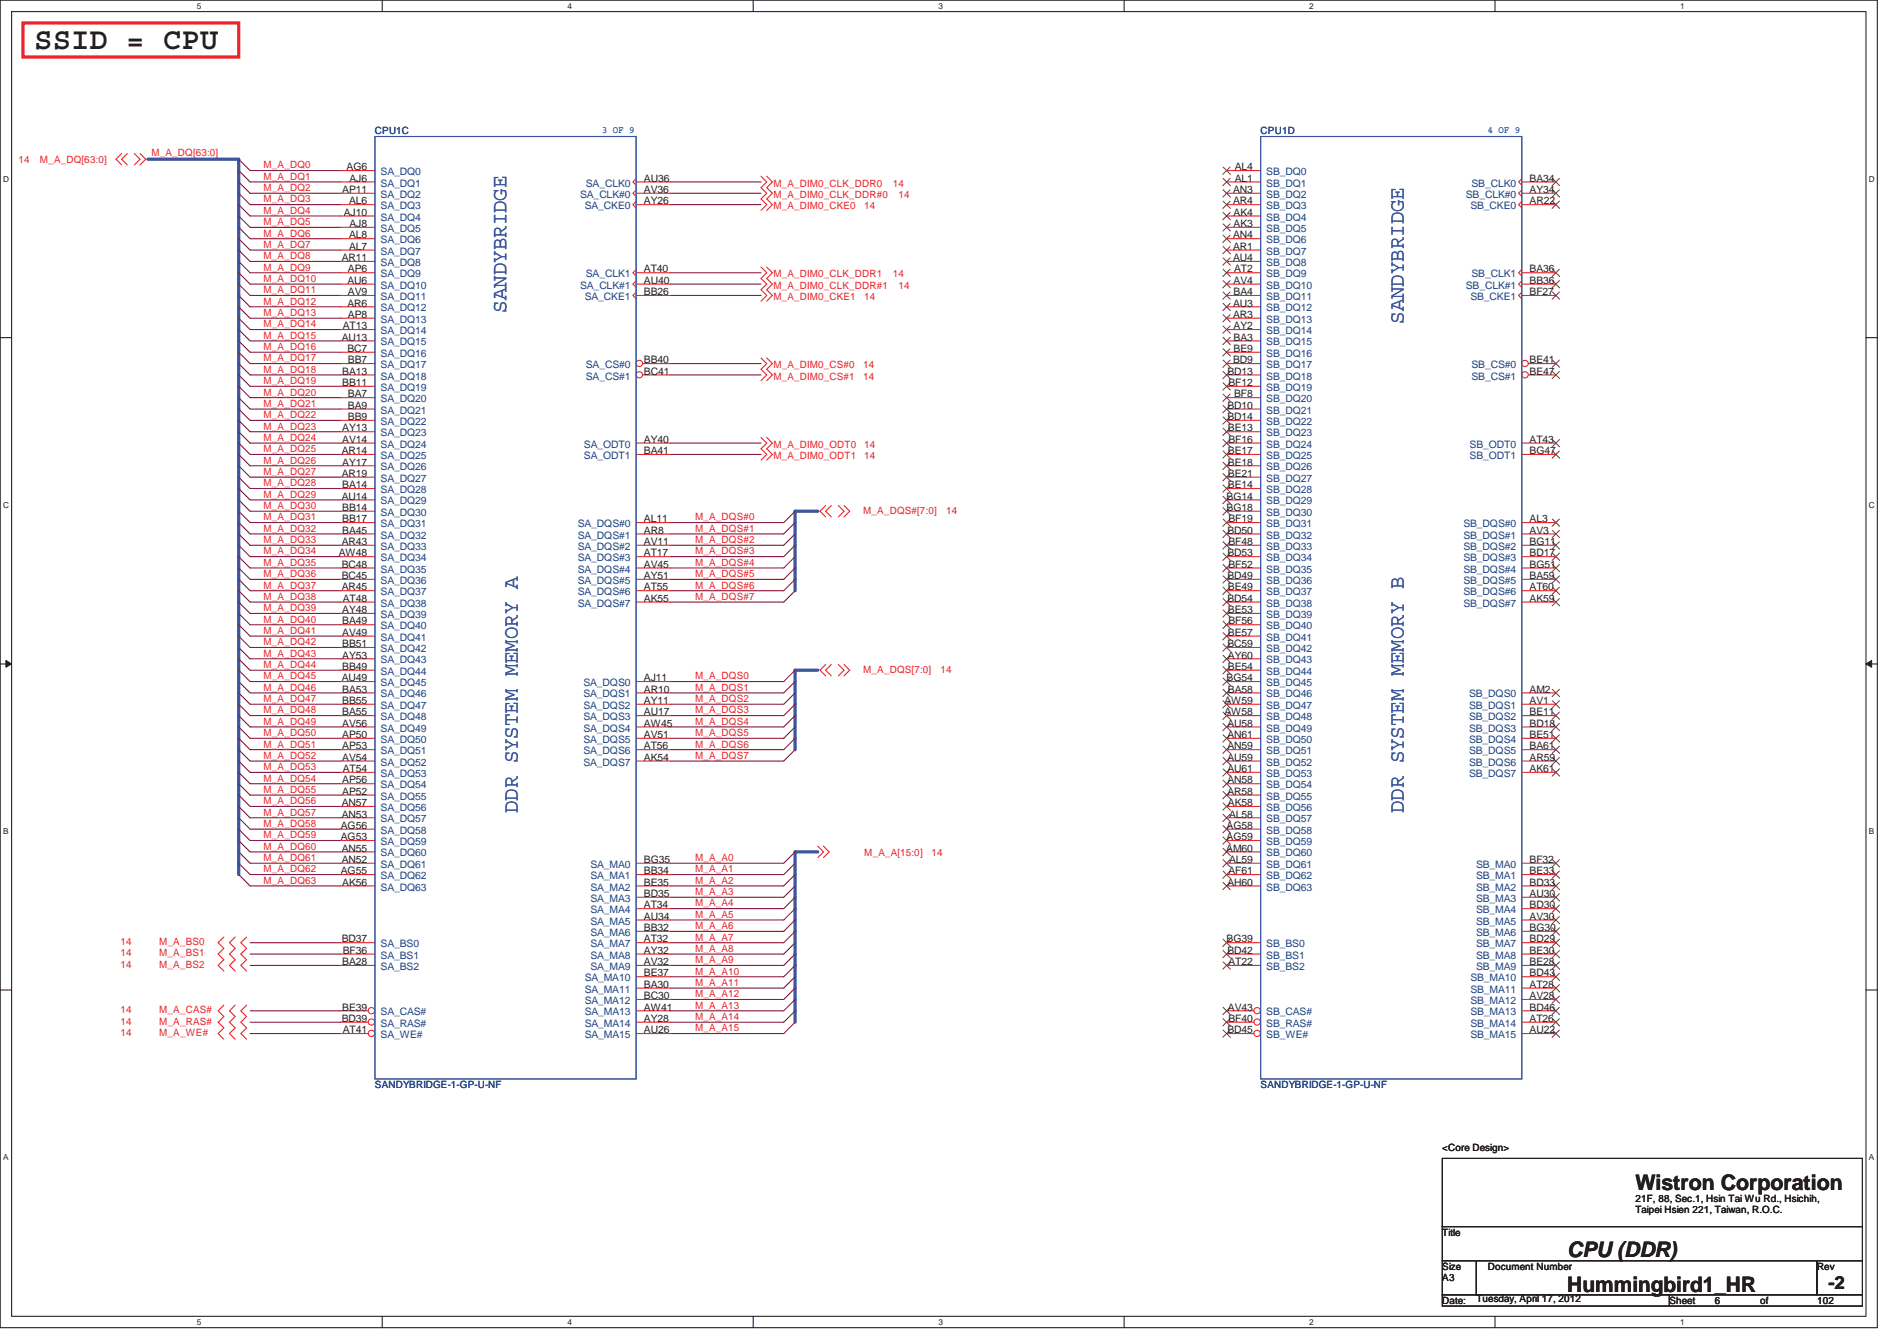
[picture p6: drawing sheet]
<svg xmlns="http://www.w3.org/2000/svg" width="297mm" height="210mm" viewBox="0 0 297 210" stroke-linecap="round" stroke-linejoin="round" font-family="sans-serif">
<path d="M0 0h294v207.9h-294zM1.8 1.8h290.4v204.3h-290.4z" fill="none" stroke="#231f20" stroke-width=".17"/>
<g fill="#fff">
<path d="M30.8 .2h.7v1.4h-.7z"/>
<path d="M30.8 206.3h.7v1.4h-.7z"/>
</g>
<path d="M59.9 0v1.8M59.9 206.1v1.8" fill="none" stroke="#231f20" stroke-width=".17"/>
<g fill="#fff">
<path d="M88.9 .2h.6v1.4h-.6z"/>
<path d="M88.9 206.3h.6v1.4h-.6z"/>
</g>
<path d="M117.9 0v1.8M117.9 206.1v1.8" fill="none" stroke="#231f20" stroke-width=".17"/>
<g fill="#fff">
<path d="M146.9 .2h.7v1.4h-.7z"/>
<path d="M146.9 206.3h.7v1.4h-.7z"/>
</g>
<path d="M176 0v1.8M176 206.1v1.8" fill="none" stroke="#231f20" stroke-width=".17"/>
<g fill="#fff">
<path d="M205 .2h.7v1.4h-.7z"/>
<path d="M205 206.3h.7v1.4h-.7z"/>
</g>
<path d="M234.1 0v1.8M234.1 206.1v1.8" fill="none" stroke="#231f20" stroke-width=".17"/>
<g fill="#fff">
<path d="M263.1 .2h.7v1.4h-.7z"/>
<path d="M263.1 206.3h.7v1.4h-.7z"/>
<path d="M.5 27.3h.9v1.4h-.9z"/>
<path d="M292.6 27.3h.9v1.4h-.9z"/>
<path d="M.5 78.4h.9v1.4h-.9z"/>
<path d="M292.6 78.4h.9v1.4h-.9z"/>
</g>
<path d="M0 52.9h1.8M292.2 52.9h1.8" fill="none" stroke="#231f20" stroke-width=".17"/>
<g fill="#fff">
<path d="M.5 129.5h.8v1.4h-.8z"/>
<path d="M292.6 129.5h.9v1.4h-.9z"/>
</g>
<path d="M0 104h1.8M292.2 104h1.8" fill="none" stroke="#231f20" stroke-width=".17"/>
<path d="M.9 103.4l.9 .6-.9 .5z" fill="#231f20"/>
<path d="M.9 103.4l.9 .6-.9 .5z" fill="none" stroke="#231f20" stroke-width=".16"/>
<path d="M292.2 104l.9-.6v1.1z" fill="#231f20"/>
<path d="M292.2 104l.9-.6v1.1z" fill="none" stroke="#231f20" stroke-width=".16"/>
<g fill="#fff">
<path d="M.5 180.5h.8v1.4h-.8z"/>
<path d="M292.6 180.5h.9v1.4h-.9z"/>
</g>
<path d="M0 155h1.8M292.2 155h1.8M225.8 181.4h65.8v10.7h-65.8zM225.8 192.1h65.8v5.3h-65.8zM225.8 197.4h5.4v5.3h-5.4zM231.2 197.4h53.3v5.3h-53.3zM284.5 197.4h7.1v5.3h-7.1zM225.8 202.7h35.6v1.8h-35.6zM261.4 202.7h30.2v1.8h-30.2z" fill="none" stroke="#231f20" stroke-width=".17"/>
<g fill="none" stroke="#7f1442" stroke-width=".17">
<path d="M37.4 24.9l1.8 1.8h14.2M37.4 26.7l1.8 1.8h14.2M37.4 28.5l1.8 1.8h14.2M37.4 30.3l1.8 1.7h14.2M37.4 37.4l1.8 1.8h14.2M37.4 33.8l1.8 1.8h14.2M37.4 32l1.8 1.8h14.2M37.4 35.6l1.8 1.8h14.2M37.4 39.2l1.8 1.7h14.2M104.9 28.5h14.3M104.9 30.3h14.3M104.9 32h14.3"/>
<path d="M37.4 46.3l1.8 1.7h14.2M37.4 42.7l1.8 1.8h14.2M37.4 48l1.8 1.8h14.2M37.4 40.9l1.8 1.8h14.2M37.4 44.5l1.8 1.8h14.2M37.4 51.6l1.8 1.8h14.2M37.4 49.8l1.8 1.8h14.2M37.4 58.7l1.8 1.8h14.2M37.4 56.9l1.8 1.8h14.2M37.4 53.4l1.8 1.8h14.2M37.4 55.2l1.8 1.7h14.2M104.9 42.7h14.3"/>
<path d="M104.9 44.5h14.3M104.9 46.3h14.3M104.9 56.9h14.3M104.9 58.7h14.3M37.4 72.9l1.8 1.8h14.2M37.4 69.4l1.8 1.8h14.2M37.4 60.5l1.8 1.8h14.2M37.4 78.3l1.8 1.7h14.2M37.4 74.7l1.8 1.8h14.2M37.4 71.2l1.8 1.7h14.2M37.4 76.5l1.8 1.8h14.2M37.4 64l1.8 1.8h14.2"/>
<path d="M37.4 65.8l1.8 1.8h14.2M37.4 67.6l1.8 1.8h14.2M37.4 62.3l1.8 1.7h14.2M104.9 69.4h14.3M104.9 71.2h14.3M37.4 88.9l1.8 1.8h14.2M37.4 96.1l1.8 1.7h14.2M37.4 94.3l1.8 1.8h14.2M37.4 90.7l1.8 1.8h14.2M37.4 87.2l1.8 1.7h14.2M37.4 85.4l1.8 1.8h14.2M37.4 80l1.8 1.8h14.2"/>
<path d="M37.4 99.6l1.8 1.8h14.2M37.4 92.5l1.8 1.8h14.2M37.4 81.8l1.8 1.8h14.2M37.4 83.6l1.8 1.8h14.2M37.4 97.8l1.8 1.8h14.2M124.5 87.2l-1.8 1.7h-17.8M124.5 88.9l-1.8 1.8h-17.8M124.5 90.7l-1.8 1.8h-17.8M124.5 92.5l-1.8 1.8h-17.8M124.5 85.4l-1.8 1.8h-17.8M124.5 83.6l-1.8 1.8h-17.8M124.5 81.8l-1.8 1.8h-17.8"/>
<path d="M124.5 80l-1.8 1.8h-17.8M37.4 103.2l1.8 1.7h14.2M37.4 108.5l1.8 1.8h14.2M37.4 119.2l1.8 1.7h14.2M37.4 115.6l1.8 1.8h14.2M37.4 110.3l1.8 1.8h14.2M37.4 112.1l1.8 1.7h14.2M37.4 113.8l1.8 1.8h14.2M37.4 117.4l1.8 1.8h14.2M37.4 106.7l1.8 1.8h14.2M37.4 104.9l1.8 1.8h14.2M37.4 101.4l1.8 1.8h14.2"/>
<path d="M124.5 112.1l-1.8 1.7h-17.8M124.5 110.3l-1.8 1.8h-17.8M124.5 113.8l-1.8 1.8h-17.8M124.5 115.6l-1.8 1.8h-17.8M124.5 117.4l-1.8 1.8h-17.8M124.5 108.5l-1.8 1.8h-17.8M124.5 106.7l-1.8 1.8h-17.8M124.5 104.9l-1.8 1.8h-17.8M37.4 129.8l1.8 1.8h14.2M37.4 120.9l1.8 1.8h14.2M37.4 136.9l1.8 1.8h14.2M37.4 131.6l1.8 1.8h14.2"/>
<path d="M37.4 133.4l1.8 1.8h14.2M37.4 128.1l1.8 1.7h14.2M37.4 126.3l1.8 1.8h14.2M37.4 122.7l1.8 1.8h14.2M37.4 135.2l1.8 1.7h14.2M37.4 124.5l1.8 1.8h14.2M124.5 133.4l-1.8 1.8h-17.8M124.5 135.2l-1.8 1.7h-17.8M124.5 136.9l-1.8 1.8h-17.8M124.5 138.7l-1.8 1.8h-17.8M39.2 149.4h14.2M39.2 151.2h14.2"/>
<path d="M39.2 147.6h14.2M39.2 158.3h14.2M124.5 145.8l-1.8 1.8h-17.8M124.5 154.7l-1.8 1.8h-17.8M124.5 158.3l-1.8 1.8h-17.8M124.5 156.5l-1.8 1.8h-17.8M124.5 149.4l-1.8 1.8h-17.8M124.5 151.2l-1.8 1.7h-17.8M124.5 144.1l-1.8 1.7h-17.8M124.5 147.6l-1.8 1.8h-17.8M124.5 140.5l-1.8 1.8h-17.8M124.5 142.3l-1.8 1.8h-17.8"/>
<path d="M124.5 152.9l-1.8 1.8h-17.8M39.2 160.1h14.2M39.2 161.8h14.2M124.5 160.1l-1.8 1.7h-17.8"/>
</g>
<path d="M23.2 24.9h14.2v112M128.1 80h-3.6v12.5M128.1 104.9h-3.6v12.5M128.1 133.4h-3.6v26.7" fill="none" stroke="#3953a4" stroke-width=".51"/>
<g fill="none" stroke="#ed2024" stroke-width=".17">
<path d="M19 24l-.8 .9 .8 .9M19.9 24l-.9 .9 .9 .9M21 24l.9 .9-.9 .9M21.9 24l.9 .9-.9 .9M99.6 28l-.5 .5 .5 .5M99.6 29.8l-.5 .5 .5 .5M99.6 31.5l-.5 .5 .5 .6M99.6 28.5h5.3M99.6 30.3h5.3M99.6 32h5.3M119.2 27.6l.9 .9-.9 .9 .9 .9-.9 .9 .9 .8-.9 .9M120.1 27.6l.8 .9-.8 .9 .8 .9-.8 .9 .8 .8-.8 .9"/>
<path d="M99.6 42.2l-.5 .5 .5 .5M99.6 44l-.5 .5 .5 .5M99.6 45.8l-.5 .5 .5 .5M99.6 42.7h5.3M99.6 44.5h5.3M99.6 46.3h5.3M119.2 41.8l.9 .9-.9 .9 .9 .9-.9 .9 .9 .9-.9 .9M119.2 56l.9 .9-.9 .9 .9 .9-.9 .9M120.1 41.8l.8 .9-.8 .9 .8 .9-.8 .9 .8 .9-.8 .9M120.1 56l.8 .9-.8 .9 .8 .9-.8 .9M119.2 68.5l.9 .9-.9 .9 .9 .9-.9 .8M120.1 68.5l.8 .9-.8 .9 .8 .9-.8 .8"/>
<path d="M129.3 79.2l-.9 .8 .9 .9M130.2 79.2l-.9 .8 .9 .9M131.3 79.2l.9 .8-.9 .9M132.2 79.2l.9 .8-.9 .9M129.3 104.1l-.9 .8 .9 .9M130.2 104.1l-.9 .8 .9 .9M131.3 104.1l.9 .8-.9 .9M132.2 104.1l.9 .8-.9 .9M128.1 132.5l.8 .9-.8 .9M128.9 132.5l.9 .9-.9 .9M35 146.7l-.8 .9 .8 .9-.8 .9 .8 .9-.8 .9 .8 .9M35 157.4l-.8 .9 .8 .9-.8 .9 .8 .8-.8 .9 .8 .9"/>
<path d="M36.8 146.7l-.9 .9 .9 .9-.9 .9 .9 .9-.9 .9 .9 .9M36.8 157.4l-.9 .9 .9 .9-.9 .9 .9 .8-.9 .9 .9 .9M38.6 146.7l-.9 .9 .9 .9-.9 .9 .9 .9-.9 .9 .9 .9M38.6 157.4l-.9 .9 .9 .9-.9 .9 .9 .8-.9 .9 .9 .9"/>
</g>
<path d="M3.6 3.6h33.8v5.3h-33.8z" fill="none" stroke="#ed2024" stroke-width=".51"/>
<circle cx="100.1" cy="56.9" r=".5" fill="#fff"/>
<g fill="none" stroke="#ed2024" stroke-width=".17">
<path d="M100.7 56.9h4.2"/>
<circle cx="100.1" cy="56.9" r=".5"/>
</g>
<circle cx="100.1" cy="58.7" r=".5" fill="#fff"/>
<g fill="none" stroke="#ed2024" stroke-width=".17">
<path d="M53.4 26.7h5.3M53.4 28.5h5.3M53.4 30.3h5.3M53.4 32h5.3M53.4 33.8h5.3M53.4 35.6h5.3M53.4 37.4h5.3M53.4 39.2h5.3M53.4 58.7h5.3M53.4 40.9h5.3M53.4 42.7h5.3M53.4 44.5h5.3"/>
<path d="M53.4 46.3h5.3M53.4 48h5.3M53.4 49.8h5.3M53.4 51.6h5.3M53.4 53.4h5.3M53.4 55.2h5.3M53.4 56.9h5.3M100.7 58.7h4.2M53.4 69.4h5.3M53.4 71.2h5.3M53.4 60.5h5.3M53.4 62.3h5.3"/>
<path d="M53.4 64h5.3M53.4 65.8h5.3M53.4 67.6h5.3M53.4 72.9h5.3M53.4 74.7h5.3M53.4 76.5h5.3M53.4 78.3h5.3M99.6 69.4h5.3M99.6 71.2h5.3M53.4 81.8h5.3M53.4 83.6h5.3M53.4 85.4h5.3"/>
<path d="M53.4 88.9h5.3M53.4 90.7h5.3M53.4 92.5h5.3M53.4 94.3h5.3M53.4 80h5.3M53.4 87.2h5.3M53.4 96.1h5.3M53.4 97.8h5.3M53.4 99.6h5.3M99.6 81.8h5.3M99.6 83.6h5.3M99.6 85.4h5.3"/>
<path d="M99.6 88.9h5.3M99.6 90.7h5.3M99.6 92.5h5.3M99.6 94.3h5.3M53.4 106.7h5.3M53.4 108.5h5.3M53.4 110.3h5.3M53.4 112.1h5.3M53.4 113.8h5.3M53.4 115.6h5.3M53.4 117.4h5.3M53.4 119.2h5.3"/>
<path d="M53.4 101.4h5.3M53.4 103.2h5.3M53.4 104.9h5.3M99.6 106.7h5.3M99.6 108.5h5.3M99.6 110.3h5.3M99.6 112.1h5.3M99.6 113.8h5.3M99.6 115.6h5.3M99.6 117.4h5.3M99.6 119.2h5.3M53.4 135.2h5.3"/>
<path d="M53.4 136.9h5.3M53.4 138.7h5.3M53.4 120.9h5.3M53.4 122.7h5.3M53.4 124.5h5.3M53.4 126.3h5.3M53.4 128.1h5.3M53.4 129.8h5.3M53.4 131.6h5.3M53.4 133.4h5.3M99.6 135.2h5.3M99.6 136.9h5.3"/>
<path d="M99.6 138.7h5.3M99.6 140.5h5.3M99.6 142.3h5.3M99.6 144.1h5.3M99.6 145.8h5.3M99.6 147.6h5.3M99.6 149.4h5.3M99.6 151.2h5.3M99.6 152.9h5.3M99.6 154.7h5.3M99.6 156.5h5.3M99.6 158.3h5.3"/>
<path d="M99.6 160.1h5.3M99.6 161.8h5.3"/>
<circle cx="100.1" cy="58.7" r=".5"/>
</g>
<circle cx="58.2" cy="158.3" r=".5" fill="#fff"/>
<g fill="none" stroke="#ed2024" stroke-width=".17">
<path d="M53.4 158.3h4.3"/>
<circle cx="58.2" cy="158.3" r=".5"/>
</g>
<circle cx="58.2" cy="160" r=".5" fill="#fff"/>
<g fill="none" stroke="#ed2024" stroke-width=".17">
<path d="M53.4 160.1h4.3"/>
<circle cx="58.2" cy="160" r=".5"/>
</g>
<circle cx="58.2" cy="161.8" r=".5" fill="#fff"/>
<g fill="none" stroke="#ed2024" stroke-width=".17">
<path d="M192.1 28.5h5.3M192.1 30.3h5.3M192.1 32h5.3M192.1 26.7h5.3M192.1 33.8h5.3M192.1 35.6h5.3M192.1 37.4h5.3M192.1 39.2h5.3M238.3 28l-.5 .5 .5 .5M238.3 29.8l-.5 .5 .5 .5M238.3 31.5l-.5 .5 .5 .6M238.3 28.5h5.3"/>
<path d="M238.3 30.3h5.3M238.3 32h5.3M192.1 42.7h5.3M192.1 44.5h5.3M192.1 46.3h5.3M192.1 40.9h5.3M192.1 48h5.3M192.1 49.8h5.3M192.1 51.6h5.3M192.1 53.4h5.3M192.1 55.2h5.3M192.1 56.9h5.3"/>
<path d="M192.1 58.7h5.3M238.3 42.2l-.5 .5 .5 .5M238.3 44l-.5 .5 .5 .5M238.3 45.8l-.5 .5 .5 .5M238.3 42.7h5.3M238.3 44.5h5.3M238.3 46.3h5.3M192.1 69.4h5.3M192.1 71.2h5.3M192.1 60.5h5.3M192.1 62.3h5.3M192.1 64h5.3"/>
<path d="M192.1 65.8h5.3M192.1 67.6h5.3M192.1 72.9h5.3M192.1 74.7h5.3M192.1 76.5h5.3M192.1 78.3h5.3M238.3 69.4h5.3M238.3 71.2h5.3M99.6 87.2h5.3M192.1 87.2h5.3M192.1 88.9h5.3M192.1 90.7h5.3"/>
<path d="M192.1 92.5h5.3M192.1 94.3h5.3M192.1 81.8h5.3M192.1 83.6h5.3M192.1 85.4h5.3M192.1 80h5.3M192.1 96.1h5.3M192.1 97.8h5.3M192.1 99.6h5.3M238.3 87.2h5.3M238.3 88.9h5.3M238.3 90.7h5.3"/>
<path d="M238.3 92.5h5.3M238.3 94.3h5.3M238.3 81.8h5.3M238.3 83.6h5.3M238.3 85.4h5.3M192.1 115.6h5.3M192.1 117.4h5.3M192.1 119.2h5.3M192.1 108.5h5.3M192.1 110.3h5.3M192.1 112.1h5.3M192.1 113.8h5.3"/>
<path d="M192.1 101.4h5.3M192.1 103.2h5.3M192.1 104.9h5.3M192.1 106.7h5.3M238.3 115.6h5.3M238.3 117.4h5.3M238.3 119.2h5.3M238.3 108.5h5.3M238.3 110.3h5.3M238.3 112.1h5.3M238.3 113.8h5.3M192.1 120.9h5.3"/>
<path d="M192.1 135.2h5.3M192.1 136.9h5.3M192.1 138.7h5.3M192.1 122.7h5.3M192.1 124.5h5.3M192.1 126.3h5.3M192.1 128.1h5.3M192.1 129.8h5.3M192.1 131.6h5.3M192.1 133.4h5.3M238.3 120.9h5.3M238.3 135.2h5.3"/>
<path d="M238.3 136.9h5.3M238.3 138.7h5.3M53.4 147.6h5.3M53.4 149.4h5.3M53.4 151.2h5.3M238.3 147.6h5.3M238.3 149.4h5.3M238.3 151.2h5.3M238.3 140.5h5.3M238.3 142.3h5.3M238.3 144.1h5.3M238.3 145.8h5.3"/>
<path d="M238.3 152.9h5.3M238.3 154.7h5.3M238.3 156.5h5.3M238.3 158.3h5.3M53.4 161.8h4.3M238.3 161.8h5.3M238.3 160.1h5.3"/>
<circle cx="58.2" cy="161.8" r=".5"/>
</g>
<path d="M58.7 21.4h40.9v147.5h-40.9z" fill="none" stroke="#3953a4" stroke-width=".17"/>
<g fill="none" stroke="#7f421c" stroke-width=".16">
<path d="M191.5 26.2l1.2 1.1M191.5 27.9l1.2 1.2M191.5 29.7l1.2 1.2M191.5 31.5l1.2 1.1M191.5 33.3l1.2 1.1M191.5 35l1.2 1.2M191.5 36.8l1.2 1.2M191.5 38.6l1.2 1.1M192.6 26.2l-1.1 1.1M192.6 27.9l-1.1 1.2M192.6 29.7l-1.1 1.2M192.6 31.5l-1.1 1.1"/>
<path d="M192.6 33.3l-1.1 1.1M192.6 35l-1.1 1.2M192.6 36.8l-1.1 1.2M192.6 38.6l-1.1 1.1M243.1 27.9l1.1 1.2M243.1 29.7l1.1 1.2M243.1 31.5l1.1 1.1M244.2 27.9l-1.2 1.2M244.2 29.7l-1.2 1.2M244.2 31.5l-1.2 1.1M191.5 40.4l1.2 1.1M191.5 42.2l1.2 1.1"/>
<path d="M191.5 43.9l1.2 1.2M191.5 45.7l1.2 1.2M191.5 47.5l1.2 1.1M191.5 49.3l1.2 1.1M191.5 51.1l1.2 1.1M191.5 52.8l1.2 1.2M191.5 54.6l1.2 1.1M191.5 56.4l1.2 1.1M191.5 58.2l1.2 1.1M191.5 59.9l1.2 1.2M192.6 40.4l-1.1 1.1M192.6 42.2l-1.1 1.1"/>
<path d="M192.6 43.9l-1.1 1.2M192.6 45.7l-1.1 1.2M192.6 47.5l-1.1 1.1M192.6 49.3l-1.1 1.1M192.6 51.1l-1.1 1.1M192.6 52.8l-1.1 1.2M192.6 54.6l-1.1 1.1M192.6 56.4l-1.1 1.1M192.6 58.2l-1.1 1.1M192.6 59.9l-1.1 1.2M243.1 42.2l1.1 1.1M243.1 43.9l1.1 1.2"/>
<path d="M243.1 45.7l1.1 1.2M244.2 42.2l-1.2 1.1M244.2 43.9l-1.2 1.2M244.2 45.7l-1.2 1.2M191.5 61.7l1.2 1.2M191.5 63.5l1.2 1.1M191.5 65.3l1.2 1.1M191.5 67.1l1.2 1.1M191.5 68.8l1.2 1.2M191.5 70.6l1.2 1.2M191.5 72.4l1.2 1.1M191.5 74.2l1.2 1.1"/>
<path d="M191.5 75.9l1.2 1.2M191.5 77.7l1.2 1.2M191.5 79.5l1.2 1.1M192.6 79.5l-1.1 1.1M192.6 61.7l-1.1 1.2M192.6 63.5l-1.1 1.1M192.6 65.3l-1.1 1.1M192.6 67.1l-1.1 1.1M192.6 68.8l-1.1 1.2M192.6 70.6l-1.1 1.2M192.6 72.4l-1.1 1.1M192.6 74.2l-1.1 1.1"/>
<path d="M192.6 75.9l-1.1 1.2M192.6 77.7l-1.1 1.2M243.1 68.8l1.1 1.2M243.1 70.6l1.1 1.2M244.2 68.8l-1.2 1.2M244.2 70.6l-1.2 1.2M191.5 81.3l1.2 1.1M191.5 83.1l1.2 1.1M191.5 84.8l1.2 1.2M191.5 86.6l1.2 1.2M191.5 88.4l1.2 1.1M191.5 90.2l1.2 1.1"/>
<path d="M191.5 91.9l1.2 1.2M191.5 93.7l1.2 1.2M191.5 95.5l1.2 1.1M191.5 97.3l1.2 1.1M191.5 99.1l1.2 1.1M192.6 93.7l-1.1 1.2M192.6 81.3l-1.1 1.1M192.6 95.5l-1.1 1.1M192.6 83.1l-1.1 1.1M192.6 97.3l-1.1 1.1M192.6 84.8l-1.1 1.2M192.6 86.6l-1.1 1.2"/>
<path d="M192.6 88.4l-1.1 1.1M192.6 90.2l-1.1 1.1M192.6 91.9l-1.1 1.2M192.6 99.1l-1.1 1.1M243.1 88.4l1.1 1.1M243.1 90.2l1.1 1.1M243.1 91.9l1.1 1.2M243.1 93.7l1.1 1.2M243.1 81.3l1.1 1.1M243.1 83.1l1.1 1.1M243.1 84.8l1.1 1.2M243.1 86.6l1.1 1.2"/>
<path d="M244.2 88.4l-1.2 1.1M244.2 90.2l-1.2 1.1M244.2 91.9l-1.2 1.2M244.2 93.7l-1.2 1.2M244.2 81.3l-1.2 1.1M244.2 83.1l-1.2 1.1M244.2 84.8l-1.2 1.2M244.2 86.6l-1.2 1.2M191.5 100.8l1.2 1.2M191.5 102.6l1.2 1.2M191.5 104.4l1.2 1.1M191.5 106.2l1.2 1.1"/>
<path d="M191.5 107.9l1.2 1.2M191.5 109.7l1.2 1.2M191.5 111.5l1.2 1.1M191.5 113.3l1.2 1.1M191.5 115.1l1.2 1.1M191.5 116.8l1.2 1.2M191.5 118.6l1.2 1.2M192.6 100.8l-1.1 1.2M192.6 102.6l-1.1 1.2M192.6 104.4l-1.1 1.1M192.6 106.2l-1.1 1.1M192.6 107.9l-1.1 1.2"/>
<path d="M192.6 109.7l-1.1 1.2M192.6 111.5l-1.1 1.1M192.6 113.3l-1.1 1.1M192.6 115.1l-1.1 1.1M192.6 116.8l-1.1 1.2M192.6 118.6l-1.1 1.2M243.1 115.1l1.1 1.1M243.1 116.8l1.1 1.2M243.1 118.6l1.1 1.2M243.1 107.9l1.1 1.2M243.1 109.7l1.1 1.2M243.1 111.5l1.1 1.1"/>
<path d="M243.1 113.3l1.1 1.1M244.2 115.1l-1.2 1.1M244.2 116.8l-1.2 1.2M244.2 118.6l-1.2 1.2M244.2 107.9l-1.2 1.2M244.2 109.7l-1.2 1.2M244.2 111.5l-1.2 1.1M244.2 113.3l-1.2 1.1M191.5 120.4l1.2 1.1M191.5 122.2l1.2 1.1M191.5 123.9l1.2 1.2M191.5 125.7l1.2 1.2"/>
<path d="M191.5 127.5l1.2 1.1M191.5 129.3l1.2 1.1M191.5 131.1l1.2 1.1M191.5 132.8l1.2 1.2M191.5 134.6l1.2 1.2M191.5 136.4l1.2 1.1M191.5 138.2l1.2 1.1M192.6 132.8l-1.1 1.2M192.6 134.6l-1.1 1.2M192.6 120.4l-1.1 1.1M192.6 122.2l-1.1 1.1M192.6 123.9l-1.1 1.2"/>
<path d="M192.6 125.7l-1.1 1.2M192.6 127.5l-1.1 1.1M192.6 129.3l-1.1 1.1M192.6 131.1l-1.1 1.1M192.6 136.4l-1.1 1.1M192.6 138.2l-1.1 1.1M243.1 120.4l1.1 1.1M243.1 134.6l1.1 1.2M243.1 136.4l1.1 1.1M243.1 138.2l1.1 1.1M243.1 140l1.1 1.1M244.2 120.4l-1.2 1.1"/>
<path d="M244.2 134.6l-1.2 1.2M244.2 136.4l-1.2 1.1M244.2 138.2l-1.2 1.1M244.2 140l-1.2 1.1M243.1 141.7l1.1 1.2M243.1 143.5l1.1 1.1M243.1 145.3l1.1 1.1M243.1 147.1l1.1 1.1M243.1 148.8l1.1 1.2M243.1 150.6l1.1 1.2M243.1 152.4l1.1 1.1M243.1 154.2l1.1 1.1"/>
<path d="M243.1 156l1.1 1.1M243.1 157.7l1.1 1.2M243.1 159.5l1.1 1.2M244.2 141.7l-1.2 1.2M244.2 143.5l-1.2 1.1M244.2 145.3l-1.2 1.1M244.2 147.1l-1.2 1.1M244.2 148.8l-1.2 1.2M244.2 150.6l-1.2 1.2M244.2 152.4l-1.2 1.1M244.2 154.2l-1.2 1.1M244.2 156l-1.2 1.1"/>
<path d="M244.2 157.7l-1.2 1.2M244.2 159.5l-1.2 1.2M243.1 161.3l1.1 1.1M244.2 161.3l-1.2 1.1"/>
</g>
<circle cx="238.8" cy="56.9" r=".5" fill="#fff"/>
<g fill="none" stroke="#ed2024" stroke-width=".17">
<path d="M239.3 56.9h4.3"/>
<circle cx="238.8" cy="56.9" r=".5"/>
</g>
<path d="M243.1 56.4l1.1 1.1M244.2 56.4l-1.2 1.1" fill="none" stroke="#7f421c" stroke-width=".16"/>
<circle cx="238.8" cy="58.7" r=".5" fill="#fff"/>
<g fill="none" stroke="#ed2024" stroke-width=".17">
<path d="M239.3 58.7h4.3"/>
<circle cx="238.8" cy="58.7" r=".5"/>
</g>
<path d="M243.1 58.2l1.1 1.1M244.2 58.2l-1.2 1.1" fill="none" stroke="#7f421c" stroke-width=".16"/>
<circle cx="196.9" cy="158.3" r=".5" fill="#fff"/>
<g fill="none" stroke="#ed2024" stroke-width=".17">
<path d="M192.1 158.3h4.2"/>
<circle cx="196.9" cy="158.3" r=".5"/>
</g>
<path d="M191.5 157.7l1.2 1.2M192.6 157.7l-1.1 1.2" fill="none" stroke="#7f421c" stroke-width=".16"/>
<circle cx="196.9" cy="160" r=".5" fill="#fff"/>
<g fill="none" stroke="#ed2024" stroke-width=".17">
<path d="M192.1 160.1h4.2"/>
<circle cx="196.9" cy="160" r=".5"/>
</g>
<path d="M191.5 159.5l1.2 1.2M192.6 159.5l-1.1 1.2" fill="none" stroke="#7f421c" stroke-width=".16"/>
<circle cx="196.9" cy="161.8" r=".5" fill="#fff"/>
<g fill="none" stroke="#ed2024" stroke-width=".17">
<path d="M192.1 147.6h5.3M192.1 149.4h5.3M192.1 151.2h5.3M192.1 161.8h4.2"/>
<circle cx="196.9" cy="161.8" r=".5"/>
</g>
<path d="M191.5 147.1l1.2 1.1M191.5 148.8l1.2 1.2M191.5 150.6l1.2 1.2M192.6 147.1l-1.1 1.1M192.6 148.8l-1.1 1.2M192.6 150.6l-1.1 1.2M191.5 161.3l1.2 1.1M192.6 161.3l-1.1 1.1" fill="none" stroke="#7f421c" stroke-width=".16"/>
<path d="M197.4 21.4h40.9v147.5h-40.9z" fill="none" stroke="#3953a4" stroke-width=".17"/>
<text font-size="4.8" fill="#231f20" x="5.4" y="7.6">SSID = CPU</text>
<g font-size="3.3" fill="#3953a4">
<text x="79.3" y="48.9" transform="rotate(-90 79.3 48.9)">SANDYBRIDGE</text>
<text x="219.8" y="50.7" transform="rotate(-90 219.8 50.7)">SANDYBRIDGE</text>
<text x="81.1" y="127.3" transform="rotate(-90 81.1 127.3)">DDR SYSTEM MEMORY A</text>
<text x="219.8" y="127.3" transform="rotate(-90 219.8 127.3)">DDR SYSTEM MEMORY B</text>
</g>
<g font-size="3.3" fill="#231f20">
<text x="256.1" y="186.3">Wistron Corporation</text>
<text x="245.4" y="196.9">CPU (DDR)</text>
<text x="245.4" y="202.3">Hummingbird1_HR</text>
</g>
<text font-size="2.8" fill="#231f20" x="286.3" y="201.8">-2</text>
<g font-size="1.6" fill="#282973">
<text x="58.7" y="21">CPU1C</text>
<text x="197.4" y="21">CPU1D</text>
<text x="58.7" y="170.4">SANDYBRIDGE-1-GP-U-NF</text>
<text x="197.4" y="170.4">SANDYBRIDGE-1-GP-U-NF</text>
</g>
<g font-size="1.6" fill="#3953a4">
<text x="94.3" y="20.8">3 OF 9</text>
<text x="233" y="20.8">4 OF 9</text>
</g>
<g font-size="1.6" fill="#ed2024">
<text x="2.9" y="25.5">14</text>
<text x="6.3" y="25.5">M_A_DQ[63:0]</text>
<text x="23.7" y="24.4">M_A_DQ[63:0]</text>
<text x="41.3" y="26.4">M_A_DQ0</text>
<text x="41.3" y="28.1">M_A_DQ1</text>
<text x="41.3" y="29.9">M_A_DQ2</text>
<text x="121.1" y="29.2">M_A_DIM0_CLK_DDR0</text>
<text x="139.8" y="29.2">14</text>
<text x="41.3" y="31.7">M_A_DQ3</text>
<text x="41.3" y="35.3">M_A_DQ5</text>
<text x="41.3" y="33.5">M_A_DQ4</text>
<text x="121.1" y="32.8">M_A_DIM0_CKE0</text>
<text x="121.1" y="31">M_A_DIM0_CLK_DDR#0</text>
<text x="135.3" y="32.8">14</text>
<text x="140.7" y="31">14</text>
<text x="41.3" y="38.8">M_A_DQ7</text>
<text x="41.3" y="37">M_A_DQ6</text>
<text x="41.3" y="40.6">M_A_DQ8</text>
<text x="41.3" y="47.7">M_A_DQ12</text>
<text x="41.3" y="44.2">M_A_DQ10</text>
<text x="41.3" y="42.4">M_A_DQ9</text>
<text x="41.3" y="45.9">M_A_DQ11</text>
<text x="121.1" y="47">M_A_DIM0_CKE1</text>
<text x="121.1" y="43.4">M_A_DIM0_CLK_DDR1</text>
<text x="121.1" y="45.2">M_A_DIM0_CLK_DDR#1</text>
<text x="135.3" y="47">14</text>
<text x="139.8" y="43.4">14</text>
<text x="140.7" y="45.2">14</text>
<text x="41.3" y="49.5">M_A_DQ13</text>
<text x="41.3" y="53">M_A_DQ15</text>
<text x="41.3" y="51.3">M_A_DQ14</text>
<text x="41.3" y="58.4">M_A_DQ18</text>
<text x="41.3" y="54.8">M_A_DQ16</text>
<text x="41.3" y="56.6">M_A_DQ17</text>
<text x="121.1" y="57.7">M_A_DIM0_CS#0</text>
<text x="121.1" y="59.4">M_A_DIM0_CS#1</text>
<text x="135.2" y="57.7">14</text>
<text x="135.2" y="59.4">14</text>
<text x="41.3" y="61.9">M_A_DQ20</text>
<text x="41.3" y="60.2">M_A_DQ19</text>
<text x="41.3" y="65.5">M_A_DQ22</text>
<text x="41.3" y="63.7">M_A_DQ21</text>
<text x="41.3" y="70.8">M_A_DQ25</text>
<text x="41.3" y="67.3">M_A_DQ23</text>
<text x="41.3" y="69">M_A_DQ24</text>
<text x="121.1" y="70.1">M_A_DIM0_ODT0</text>
<text x="121.1" y="71.9">M_A_DIM0_ODT1</text>
<text x="135.3" y="70.1">14</text>
<text x="135.3" y="71.9">14</text>
<text x="41.3" y="74.4">M_A_DQ27</text>
<text x="41.3" y="76.2">M_A_DQ28</text>
<text x="41.3" y="72.6">M_A_DQ26</text>
<text x="41.3" y="77.9">M_A_DQ29</text>
<text x="41.3" y="79.7">M_A_DQ30</text>
<text x="41.3" y="81.5">M_A_DQ31</text>
<text x="41.3" y="83.3">M_A_DQ32</text>
<text x="108.8" y="83.3">M_A_DQS#1</text>
<text x="108.8" y="81.5">M_A_DQS#0</text>
<text x="135.2" y="80.4">M_A_DQS#[7:0]</text>
<text x="148.2" y="80.4">14</text>
<text x="41.3" y="88.6">M_A_DQ35</text>
<text x="41.3" y="86.8">M_A_DQ34</text>
<text x="41.3" y="85">M_A_DQ33</text>
<text x="108.8" y="88.6">M_A_DQS#4</text>
<text x="108.8" y="86.8">M_A_DQS#3</text>
<text x="108.8" y="85">M_A_DQS#2</text>
<text x="41.3" y="90.4">M_A_DQ36</text>
<text x="41.3" y="95.7">M_A_DQ39</text>
<text x="41.3" y="92.2">M_A_DQ37</text>
<text x="41.3" y="93.9">M_A_DQ38</text>
<text x="108.8" y="90.4">M_A_DQS#5</text>
<text x="108.8" y="92.2">M_A_DQS#6</text>
<text x="108.8" y="93.9">M_A_DQS#7</text>
<text x="41.3" y="97.5">M_A_DQ40</text>
<text x="41.3" y="101">M_A_DQ42</text>
<text x="41.3" y="99.3">M_A_DQ41</text>
<text x="41.3" y="104.6">M_A_DQ44</text>
<text x="41.3" y="106.4">M_A_DQ45</text>
<text x="41.3" y="102.8">M_A_DQ43</text>
<text x="108.8" y="106.4">M_A_DQS0</text>
<text x="135.2" y="105.3">M_A_DQS[7:0]</text>
<text x="147.3" y="105.3">14</text>
<text x="41.3" y="109.9">M_A_DQ47</text>
<text x="41.3" y="111.7">M_A_DQ48</text>
<text x="41.3" y="113.5">M_A_DQ49</text>
<text x="41.3" y="108.2">M_A_DQ46</text>
<text x="108.8" y="113.5">M_A_DQS4</text>
<text x="108.8" y="111.7">M_A_DQS3</text>
<text x="108.8" y="109.9">M_A_DQS2</text>
<text x="108.8" y="108.2">M_A_DQS1</text>
<text x="41.3" y="117">M_A_DQ51</text>
<text x="41.3" y="115.3">M_A_DQ50</text>
<text x="41.3" y="118.8">M_A_DQ52</text>
<text x="108.8" y="115.3">M_A_DQS5</text>
<text x="108.8" y="117">M_A_DQS6</text>
<text x="108.8" y="118.8">M_A_DQS7</text>
<text x="41.3" y="122.4">M_A_DQ54</text>
<text x="41.3" y="120.6">M_A_DQ53</text>
<text x="41.3" y="124.2">M_A_DQ55</text>
<text x="41.3" y="125.9">M_A_DQ56</text>
<text x="41.3" y="131.3">M_A_DQ59</text>
<text x="41.3" y="129.5">M_A_DQ58</text>
<text x="41.3" y="127.7">M_A_DQ57</text>
<text x="41.3" y="133.1">M_A_DQ60</text>
<text x="41.3" y="134.8">M_A_DQ61</text>
<text x="41.3" y="136.6">M_A_DQ62</text>
<text x="108.8" y="134.8">M_A_A0</text>
<text x="108.8" y="136.6">M_A_A1</text>
<text x="135.3" y="134.1">M_A_A[15:0]</text>
<text x="145.8" y="134.1">14</text>
<text x="41.3" y="138.4">M_A_DQ63</text>
<text x="108.8" y="138.4">M_A_A2</text>
<text x="108.8" y="140.2">M_A_A3</text>
<text x="108.8" y="141.9">M_A_A4</text>
<text x="108.8" y="143.7">M_A_A5</text>
<text x="18.9" y="148">14</text>
<text x="18.9" y="149.8">14</text>
<text x="24.9" y="148">M_A_BS0</text>
<text x="24.9" y="149.8">M_A_BS1</text>
<text x="108.8" y="147.3">M_A_A7</text>
<text x="108.8" y="145.5">M_A_A6</text>
<text x="108.8" y="149.1">M_A_A8</text>
<text x="18.9" y="151.5">14</text>
<text x="24.9" y="151.5">M_A_BS2</text>
<text x="108.8" y="150.8">M_A_A9</text>
<text x="108.8" y="152.6">M_A_A10</text>
<text x="108.8" y="154.4">M_A_A11</text>
<text x="18.9" y="158.7">14</text>
<text x="18.9" y="160.4">14</text>
<text x="24.9" y="158.7">M_A_CAS#</text>
<text x="24.9" y="160.4">M_A_RAS#</text>
<text x="108.8" y="156.2">M_A_A12</text>
<text x="108.8" y="159.7">M_A_A14</text>
<text x="108.8" y="157.9">M_A_A13</text>
<text x="108.8" y="161.5">M_A_A15</text>
<text x="18.9" y="162.2">14</text>
<text x="24.9" y="162.2">M_A_WE#</text>
</g>
<g font-size="1.6" fill="#231f20">
<text x="54.3" y="26.7">AG6</text>
<text x="54.7" y="28.4">AJ6</text>
<text x="100.8" y="28.4">AU36</text>
<text x="193.3" y="26.7">AL4</text>
<text x="193.3" y="28.4">AL1</text>
<text x="239.5" y="28.4">BA34</text>
<text x="53.6" y="30.2">AP11</text>
<text x="53.8" y="33.8">AJ10</text>
<text x="54.6" y="32">AL6</text>
<text x="54.7" y="35.6">AJ8</text>
<text x="100.8" y="30.2">AV36</text>
<text x="100.8" y="32">AY26</text>
<text x="193.1" y="30.2">AN3</text>
<text x="193.1" y="32">AR4</text>
<text x="193.2" y="33.8">AK4</text>
<text x="193.2" y="35.6">AK3</text>
<text x="239.5" y="30.2">AY34</text>
<text x="239.5" y="32">AR22</text>
<text x="53.5" y="40.9">AR11</text>
<text x="54.6" y="37.3">AL8</text>
<text x="54.6" y="39.1">AL7</text>
<text x="193.1" y="37.3">AN4</text>
<text x="193.1" y="39.1">AR1</text>
<text x="193.1" y="40.9">AU4</text>
<text x="54.4" y="44.4">AU6</text>
<text x="54.5" y="42.7">AP6</text>
<text x="54.5" y="46.2">AV9</text>
<text x="100.8" y="44.4">AU40</text>
<text x="100.8" y="42.7">AT40</text>
<text x="100.8" y="46.2">BB26</text>
<text x="193.2" y="44.4">AV4</text>
<text x="193.2" y="46.2">BA4</text>
<text x="193.2" y="42.7">AT2</text>
<text x="239.5" y="42.7">BA36</text>
<text x="239.5" y="44.4">BB36</text>
<text x="239.5" y="46.2">BF27</text>
<text x="53.5" y="53.3">AU13</text>
<text x="53.7" y="51.6">AT13</text>
<text x="54.4" y="48">AR6</text>
<text x="54.5" y="49.8">AP8</text>
<text x="193.1" y="48">AU3</text>
<text x="193.1" y="49.8">AR3</text>
<text x="193.2" y="51.6">AY2</text>
<text x="193.2" y="53.3">BA3</text>
<text x="53.6" y="58.7">BA13</text>
<text x="54.4" y="55.1">BC7</text>
<text x="54.5" y="56.9">BB7</text>
<text x="100.8" y="56.9">BB40</text>
<text x="100.8" y="58.7">BC41</text>
<text x="192.2" y="58.7">BD13</text>
<text x="193.1" y="56.9">BD9</text>
<text x="193.2" y="55.1">BE9</text>
<text x="239.5" y="56.9">BE41</text>
<text x="239.5" y="58.7">BE47</text>
<text x="53.6" y="60.4">BB11</text>
<text x="54.5" y="62.2">BA7</text>
<text x="54.5" y="64">BA9</text>
<text x="54.5" y="65.8">BB9</text>
<text x="192.2" y="64">BD10</text>
<text x="192.2" y="65.8">BD14</text>
<text x="192.4" y="60.4">BF12</text>
<text x="193.2" y="62.2">BF8</text>
<text x="53.5" y="71.1">AR14</text>
<text x="53.6" y="67.6">AY13</text>
<text x="53.6" y="69.3">AV14</text>
<text x="100.8" y="69.3">AY40</text>
<text x="100.8" y="71.1">BA41</text>
<text x="192.3" y="67.6">BE13</text>
<text x="192.3" y="71.1">BE17</text>
<text x="192.4" y="69.3">BF16</text>
<text x="239.5" y="69.3">AT43</text>
<text x="239.5" y="71.1">BG47</text>
<text x="53.5" y="74.7">AR19</text>
<text x="53.6" y="72.9">AY17</text>
<text x="53.6" y="76.5">BA14</text>
<text x="192.3" y="72.9">BE18</text>
<text x="192.3" y="74.7">BE21</text>
<text x="192.3" y="76.5">BE14</text>
<text x="53.5" y="78.2">AU14</text>
<text x="53.6" y="80">BB14</text>
<text x="53.6" y="81.8">BB17</text>
<text x="53.6" y="83.6">BA45</text>
<text x="100.8" y="81.8">AL11</text>
<text x="100.8" y="83.6">AR8</text>
<text x="192.1" y="78.2">BG14</text>
<text x="192.1" y="80">BG18</text>
<text x="192.2" y="83.6">BD50</text>
<text x="192.4" y="81.8">BF19</text>
<text x="239.5" y="81.8">AL3</text>
<text x="239.5" y="83.6">AV3</text>
<text x="53" y="87.1">AW48</text>
<text x="53.5" y="85.3">AR43</text>
<text x="53.5" y="88.9">BC48</text>
<text x="100.8" y="85.3">AV11</text>
<text x="100.8" y="88.9">AV45</text>
<text x="100.8" y="87.1">AT17</text>
<text x="192.2" y="87.1">BD53</text>
<text x="192.4" y="85.3">BF48</text>
<text x="192.4" y="88.9">BF52</text>
<text x="239.5" y="88.9">BG51</text>
<text x="239.5" y="85.3">BG11</text>
<text x="239.5" y="87.1">BD17</text>
<text x="53.5" y="90.7">BC45</text>
<text x="53.5" y="92.5">AR45</text>
<text x="53.7" y="94.2">AT48</text>
<text x="100.8" y="90.7">AY51</text>
<text x="100.8" y="92.5">AT55</text>
<text x="100.8" y="94.2">AK55</text>
<text x="192.2" y="90.7">BD49</text>
<text x="192.2" y="94.2">BD54</text>
<text x="192.3" y="92.5">BE49</text>
<text x="239.5" y="90.7">BA59</text>
<text x="239.5" y="92.5">AT60</text>
<text x="239.5" y="94.2">AK59</text>
<text x="53.6" y="96">AY48</text>
<text x="53.6" y="97.8">BA49</text>
<text x="53.6" y="99.6">AV49</text>
<text x="53.6" y="101.3">BB51</text>
<text x="192.2" y="101.3">BC59</text>
<text x="192.3" y="96">BE53</text>
<text x="192.3" y="99.6">BE57</text>
<text x="192.4" y="97.8">BF56</text>
<text x="53.5" y="106.7">AU49</text>
<text x="53.6" y="103.1">AY53</text>
<text x="53.6" y="104.9">BB49</text>
<text x="100.8" y="106.7">AJ11</text>
<text x="192.1" y="106.7">BG54</text>
<text x="192.3" y="103.1">AY60</text>
<text x="192.3" y="104.9">BE54</text>
<text x="53.6" y="108.5">BA53</text>
<text x="53.6" y="110.2">BB55</text>
<text x="53.6" y="112">BA55</text>
<text x="53.6" y="113.8">AV56</text>
<text x="100.8" y="108.5">AR10</text>
<text x="100.8" y="110.2">AY11</text>
<text x="100.8" y="112">AU17</text>
<text x="100.8" y="113.8">AW45</text>
<text x="191.7" y="110.2">AW59</text>
<text x="191.7" y="112">AW58</text>
<text x="192.2" y="113.8">AU58</text>
<text x="192.3" y="108.5">BA58</text>
<text x="239.5" y="108.5">AM2</text>
<text x="239.5" y="110.2">AV1</text>
<text x="239.5" y="112">BE11</text>
<text x="239.5" y="113.8">BD18</text>
<text x="53.6" y="115.6">AP50</text>
<text x="53.6" y="117.3">AP53</text>
<text x="53.6" y="119.1">AV54</text>
<text x="100.8" y="115.6">AV51</text>
<text x="100.8" y="117.3">AT56</text>
<text x="100.8" y="119.1">AK54</text>
<text x="192.2" y="115.6">AN61</text>
<text x="192.2" y="117.3">AN59</text>
<text x="192.2" y="119.1">AU59</text>
<text x="239.5" y="115.6">BE51</text>
<text x="239.5" y="117.3">BA61</text>
<text x="239.5" y="119.1">AR59</text>
<text x="53.6" y="122.7">AP56</text>
<text x="53.6" y="124.5">AP52</text>
<text x="53.7" y="120.9">AT54</text>
<text x="192.2" y="120.9">AU61</text>
<text x="192.2" y="122.7">AN58</text>
<text x="192.2" y="124.5">AR58</text>
<text x="239.5" y="120.9">AK61</text>
<text x="53.4" y="129.8">AG56</text>
<text x="53.4" y="131.6">AG53</text>
<text x="53.5" y="126.2">AN57</text>
<text x="53.5" y="128">AN53</text>
<text x="192.1" y="129.8">AG58</text>
<text x="192.1" y="131.6">AG59</text>
<text x="192.3" y="126.2">AK58</text>
<text x="192.4" y="128">AL58</text>
<text x="53.4" y="136.9">AG55</text>
<text x="53.5" y="133.3">AN55</text>
<text x="53.5" y="135.1">AN52</text>
<text x="100.8" y="135.1">BG35</text>
<text x="100.8" y="136.9">BB34</text>
<text x="192" y="133.3">AM60</text>
<text x="192.4" y="136.9">AF61</text>
<text x="192.4" y="135.1">AL59</text>
<text x="239.5" y="135.1">BF32</text>
<text x="239.5" y="136.9">BE33</text>
<text x="53.6" y="138.7">AK56</text>
<text x="100.8" y="138.7">BE35</text>
<text x="100.8" y="140.5">BD35</text>
<text x="100.8" y="142.2">AT34</text>
<text x="192.2" y="138.7">AH60</text>
<text x="239.5" y="138.7">BD33</text>
<text x="239.5" y="140.5">AU30</text>
<text x="239.5" y="142.2">BD30</text>
<text x="53.5" y="147.6">BD37</text>
<text x="53.7" y="149.3">BF36</text>
<text x="100.8" y="144">AU34</text>
<text x="100.8" y="145.8">BB32</text>
<text x="100.8" y="147.6">AT32</text>
<text x="100.8" y="149.3">AY32</text>
<text x="192.1" y="147.6">BG39</text>
<text x="192.2" y="149.3">BD42</text>
<text x="239.5" y="144">AV30</text>
<text x="239.5" y="145.8">BG30</text>
<text x="239.5" y="147.6">BD29</text>
<text x="239.5" y="149.3">BE30</text>
<text x="53.6" y="151.1">BA28</text>
<text x="100.8" y="151.1">AV32</text>
<text x="100.8" y="152.9">BE37</text>
<text x="100.8" y="154.7">BA30</text>
<text x="192.4" y="151.1">AT22</text>
<text x="239.5" y="151.1">BE28</text>
<text x="239.5" y="152.9">BD43</text>
<text x="239.5" y="154.7">AT28</text>
<text x="53.5" y="160">BD39</text>
<text x="53.6" y="158.2">BE39</text>
<text x="53.7" y="161.8">AT41</text>
<text x="100.8" y="156.5">BC30</text>
<text x="100.8" y="158.2">AW41</text>
<text x="100.8" y="160">AY28</text>
<text x="100.8" y="161.8">AU26</text>
<text x="192.2" y="161.8">BD45</text>
<text x="192.3" y="158.2">AV43</text>
<text x="192.4" y="160">BF40</text>
<text x="239.5" y="156.5">AV28</text>
<text x="239.5" y="158.2">BD46</text>
<text x="239.5" y="160">AT26</text>
<text x="239.5" y="161.8">AU22</text>
<text x="225.8" y="180.2">&lt;Core Design&gt;</text>
<text x="256.1" y="188.2">21F, 88, Sec.1, Hsin Tai Wu Rd., Hsichih,</text>
<text x="256.1" y="190">Taipei Hsien 221, Taiwan, R.O.C.</text>
<text x="225.8" y="193.5">Title</text>
<text x="225.8" y="198.8">Size</text>
<text x="225.8" y="200.6">A3</text>
<text x="231.2" y="203.8">Tuesday, April 17, 2012</text>
<text x="233" y="198.8">Document Number</text>
<text x="284.5" y="198.8">Rev</text>
<text x="225.8" y="204.2">Date:</text>
<text x="261.4" y="204.2">Sheet</text>
<text x="268.5" y="204.2">6</text>
<text x="275.6" y="204.2">of</text>
<text x="284.5" y="204.2">102</text>
</g>
<g font-size="1.6" fill="#1d437e">
<text x="59.6" y="27.4">SA_DQ0</text>
<text x="59.6" y="29.2">SA_DQ1</text>
<text x="91.7" y="29.2">SA_CLK0</text>
<text x="198.3" y="27.4">SB_DQ0</text>
<text x="198.3" y="29.2">SB_DQ1</text>
<text x="230.4" y="29.2">SB_CLK0</text>
<text x="59.6" y="31">SA_DQ2</text>
<text x="59.6" y="32.8">SA_DQ3</text>
<text x="59.6" y="34.5">SA_DQ4</text>
<text x="90.8" y="31">SA_CLK#0</text>
<text x="91.6" y="32.8">SA_CKE0</text>
<text x="198.3" y="31">SB_DQ2</text>
<text x="198.3" y="32.8">SB_DQ3</text>
<text x="198.3" y="34.5">SB_DQ4</text>
<text x="229.5" y="31">SB_CLK#0</text>
<text x="230.2" y="32.8">SB_CKE0</text>
<text x="59.6" y="36.3">SA_DQ5</text>
<text x="59.6" y="38.1">SA_DQ6</text>
<text x="59.6" y="39.9">SA_DQ7</text>
<text x="59.6" y="41.7">SA_DQ8</text>
<text x="198.3" y="36.3">SB_DQ5</text>
<text x="198.3" y="38.1">SB_DQ6</text>
<text x="198.3" y="39.9">SB_DQ7</text>
<text x="198.3" y="41.7">SB_DQ8</text>
<text x="59.6" y="43.4">SA_DQ9</text>
<text x="59.6" y="45.2">SA_DQ10</text>
<text x="59.6" y="47">SA_DQ11</text>
<text x="90.8" y="45.2">SA_CLK#1</text>
<text x="91.6" y="47">SA_CKE1</text>
<text x="91.7" y="43.4">SA_CLK1</text>
<text x="198.3" y="43.4">SB_DQ9</text>
<text x="198.3" y="45.2">SB_DQ10</text>
<text x="198.3" y="47">SB_DQ11</text>
<text x="229.5" y="45.2">SB_CLK#1</text>
<text x="230.2" y="47">SB_CKE1</text>
<text x="230.4" y="43.4">SB_CLK1</text>
<text x="59.6" y="48.8">SA_DQ12</text>
<text x="59.6" y="50.5">SA_DQ13</text>
<text x="59.6" y="52.3">SA_DQ14</text>
<text x="198.3" y="48.8">SB_DQ12</text>
<text x="198.3" y="50.5">SB_DQ13</text>
<text x="198.3" y="52.3">SB_DQ14</text>
<text x="59.6" y="54.1">SA_DQ15</text>
<text x="59.6" y="55.9">SA_DQ16</text>
<text x="59.6" y="57.7">SA_DQ17</text>
<text x="59.6" y="59.4">SA_DQ18</text>
<text x="91.7" y="57.7">SA_CS#0</text>
<text x="91.7" y="59.4">SA_CS#1</text>
<text x="198.3" y="54.1">SB_DQ15</text>
<text x="198.3" y="55.9">SB_DQ16</text>
<text x="198.3" y="57.7">SB_DQ17</text>
<text x="198.3" y="59.4">SB_DQ18</text>
<text x="230.4" y="57.7">SB_CS#0</text>
<text x="230.4" y="59.4">SB_CS#1</text>
<text x="59.6" y="61.2">SA_DQ19</text>
<text x="59.6" y="63">SA_DQ20</text>
<text x="59.6" y="64.8">SA_DQ21</text>
<text x="198.3" y="61.2">SB_DQ19</text>
<text x="198.3" y="63">SB_DQ20</text>
<text x="198.3" y="64.8">SB_DQ21</text>
<text x="59.6" y="66.5">SA_DQ22</text>
<text x="59.6" y="68.3">SA_DQ23</text>
<text x="59.6" y="70.1">SA_DQ24</text>
<text x="59.6" y="71.9">SA_DQ25</text>
<text x="91.4" y="70.1">SA_ODT0</text>
<text x="91.4" y="71.9">SA_ODT1</text>
<text x="198.3" y="66.5">SB_DQ22</text>
<text x="198.3" y="68.3">SB_DQ23</text>
<text x="198.3" y="70.1">SB_DQ24</text>
<text x="198.3" y="71.9">SB_DQ25</text>
<text x="230.1" y="70.1">SB_ODT0</text>
<text x="230.1" y="71.9">SB_ODT1</text>
<text x="59.6" y="73.7">SA_DQ26</text>
<text x="59.6" y="75.4">SA_DQ27</text>
<text x="59.6" y="77.2">SA_DQ28</text>
<text x="198.3" y="73.7">SB_DQ26</text>
<text x="198.3" y="75.4">SB_DQ27</text>
<text x="198.3" y="77.2">SB_DQ28</text>
<text x="59.6" y="79">SA_DQ29</text>
<text x="59.6" y="80.8">SA_DQ30</text>
<text x="59.6" y="82.5">SA_DQ31</text>
<text x="90.5" y="82.5">SA_DQS#0</text>
<text x="198.3" y="79">SB_DQ29</text>
<text x="198.3" y="80.8">SB_DQ30</text>
<text x="198.3" y="82.5">SB_DQ31</text>
<text x="229.1" y="82.5">SB_DQS#0</text>
<text x="59.6" y="84.3">SA_DQ32</text>
<text x="59.6" y="86.1">SA_DQ33</text>
<text x="59.6" y="87.9">SA_DQ34</text>
<text x="59.6" y="89.7">SA_DQ35</text>
<text x="90.5" y="84.3">SA_DQS#1</text>
<text x="90.5" y="86.1">SA_DQS#2</text>
<text x="90.5" y="89.7">SA_DQS#4</text>
<text x="90.5" y="87.9">SA_DQS#3</text>
<text x="198.3" y="84.3">SB_DQ32</text>
<text x="198.3" y="86.1">SB_DQ33</text>
<text x="198.3" y="87.9">SB_DQ34</text>
<text x="198.3" y="89.7">SB_DQ35</text>
<text x="229.1" y="89.7">SB_DQS#4</text>
<text x="229.1" y="84.3">SB_DQS#1</text>
<text x="229.1" y="86.1">SB_DQS#2</text>
<text x="229.1" y="87.9">SB_DQS#3</text>
<text x="59.6" y="91.4">SA_DQ36</text>
<text x="59.6" y="93.2">SA_DQ37</text>
<text x="59.6" y="95">SA_DQ38</text>
<text x="90.5" y="91.4">SA_DQS#5</text>
<text x="90.5" y="93.2">SA_DQS#6</text>
<text x="90.5" y="95">SA_DQS#7</text>
<text x="198.3" y="91.4">SB_DQ36</text>
<text x="198.3" y="93.2">SB_DQ37</text>
<text x="198.3" y="95">SB_DQ38</text>
<text x="229.1" y="91.4">SB_DQS#5</text>
<text x="229.1" y="93.2">SB_DQS#6</text>
<text x="229.1" y="95">SB_DQS#7</text>
<text x="59.6" y="96.8">SA_DQ39</text>
<text x="59.6" y="98.5">SA_DQ40</text>
<text x="59.6" y="100.3">SA_DQ41</text>
<text x="198.3" y="96.8">SB_DQ39</text>
<text x="198.3" y="98.5">SB_DQ40</text>
<text x="198.3" y="100.3">SB_DQ41</text>
<text x="59.6" y="102.1">SA_DQ42</text>
<text x="59.6" y="103.9">SA_DQ43</text>
<text x="59.6" y="105.7">SA_DQ44</text>
<text x="59.6" y="107.4">SA_DQ45</text>
<text x="91.4" y="107.4">SA_DQS0</text>
<text x="198.3" y="102.1">SB_DQ42</text>
<text x="198.3" y="103.9">SB_DQ43</text>
<text x="198.3" y="105.7">SB_DQ44</text>
<text x="198.3" y="107.4">SB_DQ45</text>
<text x="59.6" y="109.2">SA_DQ46</text>
<text x="59.6" y="111">SA_DQ47</text>
<text x="59.6" y="112.8">SA_DQ48</text>
<text x="91.4" y="109.2">SA_DQS1</text>
<text x="91.4" y="111">SA_DQS2</text>
<text x="91.4" y="112.8">SA_DQS3</text>
<text x="198.3" y="109.2">SB_DQ46</text>
<text x="198.3" y="111">SB_DQ47</text>
<text x="198.3" y="112.8">SB_DQ48</text>
<text x="230" y="109.2">SB_DQS0</text>
<text x="230" y="111">SB_DQS1</text>
<text x="230" y="112.8">SB_DQS2</text>
<text x="59.6" y="114.6">SA_DQ49</text>
<text x="59.6" y="116.3">SA_DQ50</text>
<text x="59.6" y="118.1">SA_DQ51</text>
<text x="59.6" y="119.9">SA_DQ52</text>
<text x="91.4" y="114.6">SA_DQS4</text>
<text x="91.4" y="116.3">SA_DQS5</text>
<text x="91.4" y="118.1">SA_DQS6</text>
<text x="91.4" y="119.9">SA_DQS7</text>
<text x="198.3" y="114.6">SB_DQ49</text>
<text x="198.3" y="116.3">SB_DQ50</text>
<text x="198.3" y="118.1">SB_DQ51</text>
<text x="198.3" y="119.9">SB_DQ52</text>
<text x="230" y="116.3">SB_DQS4</text>
<text x="230" y="118.1">SB_DQS5</text>
<text x="230" y="119.9">SB_DQS6</text>
<text x="230" y="114.6">SB_DQS3</text>
<text x="59.6" y="121.7">SA_DQ53</text>
<text x="59.6" y="123.4">SA_DQ54</text>
<text x="59.6" y="125.2">SA_DQ55</text>
<text x="198.3" y="121.7">SB_DQ53</text>
<text x="198.3" y="123.4">SB_DQ54</text>
<text x="198.3" y="125.2">SB_DQ55</text>
<text x="230" y="121.7">SB_DQS7</text>
<text x="59.6" y="127">SA_DQ56</text>
<text x="59.6" y="128.8">SA_DQ57</text>
<text x="59.6" y="130.6">SA_DQ58</text>
<text x="198.3" y="127">SB_DQ56</text>
<text x="198.3" y="128.8">SB_DQ57</text>
<text x="198.3" y="130.6">SB_DQ58</text>
<text x="59.6" y="132.3">SA_DQ59</text>
<text x="59.6" y="134.1">SA_DQ60</text>
<text x="59.6" y="135.9">SA_DQ61</text>
<text x="59.6" y="137.7">SA_DQ62</text>
<text x="92.5" y="135.9">SA_MA0</text>
<text x="92.5" y="137.7">SA_MA1</text>
<text x="198.3" y="132.3">SB_DQ59</text>
<text x="198.3" y="134.1">SB_DQ60</text>
<text x="198.3" y="135.9">SB_DQ61</text>
<text x="198.3" y="137.7">SB_DQ62</text>
<text x="231.1" y="135.9">SB_MA0</text>
<text x="231.1" y="137.7">SB_MA1</text>
<text x="59.6" y="139.4">SA_DQ63</text>
<text x="92.5" y="139.4">SA_MA2</text>
<text x="92.5" y="141.2">SA_MA3</text>
<text x="92.5" y="143">SA_MA4</text>
<text x="198.3" y="139.4">SB_DQ63</text>
<text x="231.1" y="139.4">SB_MA2</text>
<text x="231.1" y="141.2">SB_MA3</text>
<text x="231.1" y="143">SB_MA4</text>
<text x="59.6" y="148.3">SA_BS0</text>
<text x="92.5" y="144.8">SA_MA5</text>
<text x="92.5" y="146.6">SA_MA6</text>
<text x="92.5" y="148.3">SA_MA7</text>
<text x="198.3" y="148.3">SB_BS0</text>
<text x="231.1" y="144.8">SB_MA5</text>
<text x="231.1" y="146.6">SB_MA6</text>
<text x="231.1" y="148.3">SB_MA7</text>
<text x="59.6" y="150.1">SA_BS1</text>
<text x="59.6" y="151.9">SA_BS2</text>
<text x="91.6" y="153.7">SA_MA10</text>
<text x="91.6" y="155.4">SA_MA11</text>
<text x="92.5" y="150.1">SA_MA8</text>
<text x="92.5" y="151.9">SA_MA9</text>
<text x="198.3" y="150.1">SB_BS1</text>
<text x="198.3" y="151.9">SB_BS2</text>
<text x="230.2" y="153.7">SB_MA10</text>
<text x="230.2" y="155.4">SB_MA11</text>
<text x="231.1" y="150.1">SB_MA8</text>
<text x="231.1" y="151.9">SB_MA9</text>
<text x="59.6" y="159">SA_CAS#</text>
<text x="59.6" y="160.8">SA_RAS#</text>
<text x="91.6" y="157.2">SA_MA12</text>
<text x="91.6" y="159">SA_MA13</text>
<text x="91.6" y="160.8">SA_MA14</text>
<text x="198.3" y="159">SB_CAS#</text>
<text x="198.3" y="160.8">SB_RAS#</text>
<text x="230.2" y="157.2">SB_MA12</text>
<text x="230.2" y="159">SB_MA13</text>
<text x="230.2" y="160.8">SB_MA14</text>
<text x="59.6" y="162.6">SA_WE#</text>
<text x="91.6" y="162.6">SA_MA15</text>
<text x="198.3" y="162.6">SB_WE#</text>
<text x="230.2" y="162.6">SB_MA15</text>
</g>
<g font-size="1.3" fill="#231f20">
<text x="30.8" y="1.4">5</text>
<text x="88.9" y="1.4">4</text>
<text x="146.9" y="1.4">3</text>
<text x="205" y="1.4">2</text>
<text x="263.1" y="1.4">1</text>
<text x=".5" y="28.5">D</text>
<text x="292.6" y="28.5">D</text>
<text x=".5" y="79.5">C</text>
<text x="292.6" y="79.5">C</text>
<text x=".5" y="130.6">B</text>
<text x="292.6" y="130.6">B</text>
<text x=".5" y="181.7">A</text>
<text x="292.6" y="181.7">A</text>
<text x="30.8" y="207.4">5</text>
<text x="88.9" y="207.4">4</text>
<text x="146.9" y="207.4">3</text>
<text x="205" y="207.4">2</text>
<text x="263.1" y="207.4">1</text>
</g>
</svg>
